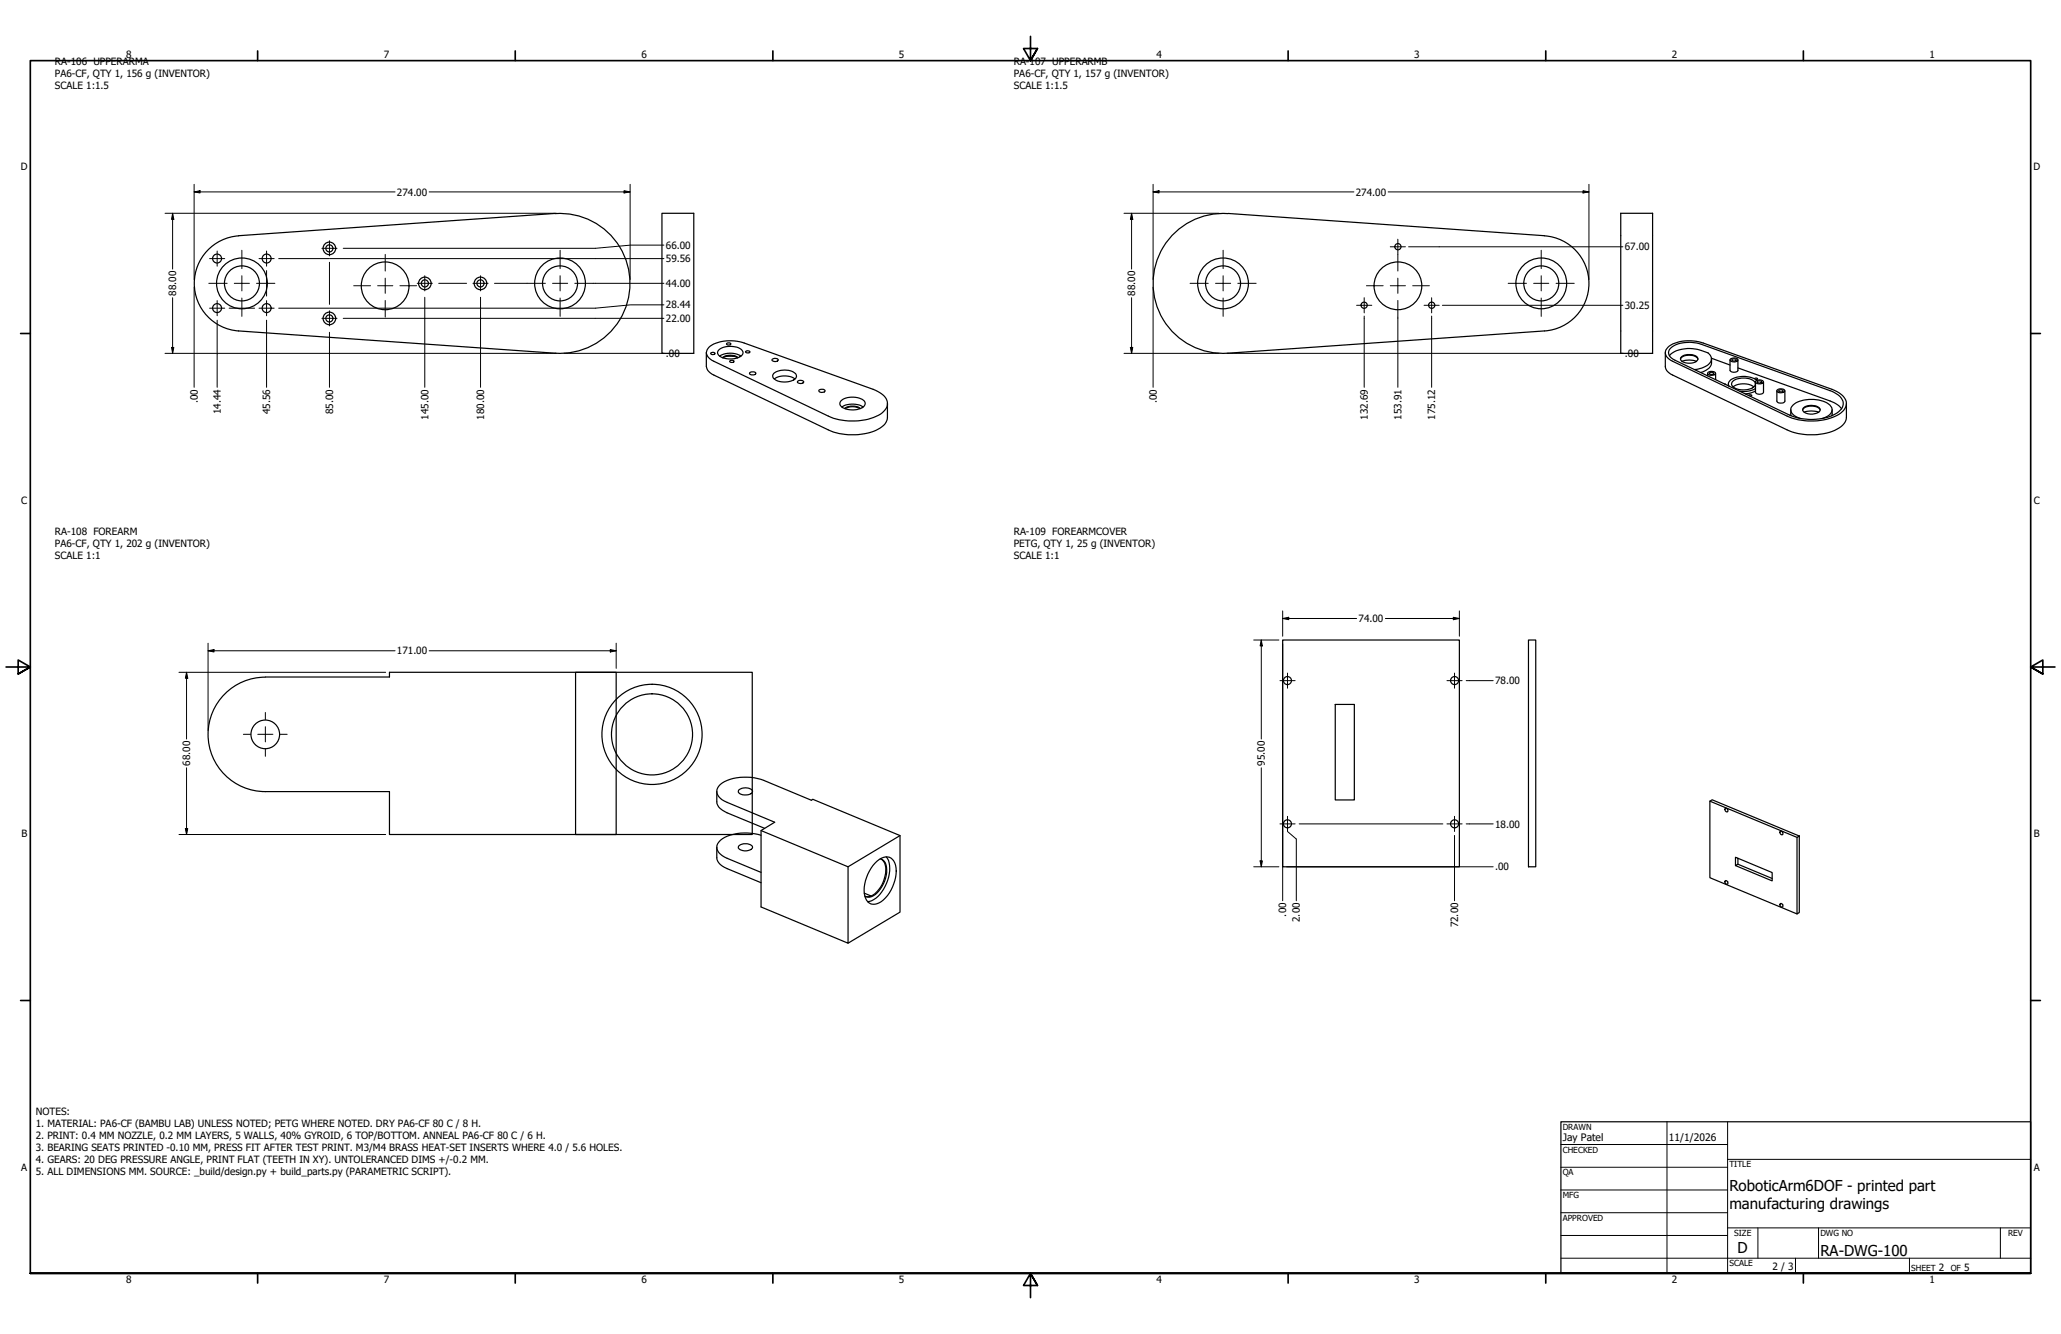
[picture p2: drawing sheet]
<svg xmlns="http://www.w3.org/2000/svg" width="864mm" height="559mm" viewBox="0 0 864 559" stroke-linecap="round" stroke-linejoin="round" font-family="sans-serif">
<!-- layer: Visible (ANSI) -->
<g fill="none" stroke="#000" stroke-width=".51">
<path d="M232.6 89.4l-132.6 9.4a20 20 0 0 0-18.6 19.9 20 20 0 0 0 18.6 19.9l132.6 9.4M232.6 89.5a29.3 29.3 0 0 1 31.4 29.2 29.3 29.3 0 0 1-31.4 29.2M277.4 89.3h13.3v58.7h-13.3zM514.5 89.4l132.7 9.4a20 20 0 0 1 18.6 19.9 20 20 0 0 1-18.6 19.9l-132.7 9.4a29.3 29.3 0 0 1-31.3-29.3 29.3 29.3 0 0 1 31.3-29.2M679.1 89.3h13.4v58.7h-13.4zM296 147.7l.1 6.4 .5 1.1 1.7 1.5 48.8 23.4a25.4 25.4 0 0 0 21.8-.8l2-1.8 .9-2 .1-6.5M297.1 145.5a16 16 0 0 1 14.7-1.8l54 19.4a8.9 8.9 0 0 1 6 5.2 6.1 6.1 0 0 1-4.8 6.1 26.2 26.2 0 0 1-19.9-.1l-48-23a3.8 3.8 0 0 1-2.8-4.7zM297.9 147.8a1.04 1.04 0 0 1 1.7 .4 .98 .98 0 0 1-1 .4 .98 .98 0 0 1-.7-.8zM301.1 146.7a8.2 8.2 0 0 1 9.8 0 1.9 1.9 0 0 1-1.4 3 8.1 8.1 0 0 1-8.6-1.3l-.2-.8zM301.5 149.2a9 9 0 0 1 9 0M302.7 149.8a5.9 5.9 0 0 1 6.6 0M303 149.9a6 6 0 0 1 6.1 0"/>
<path d="M304.4 149.2h3.2M304.5 143.8a1 1 0 0 1 1.7 .4 1.13 1.13 0 0 1-1.8-.2zM305.9 151.1a1 1 0 0 1 1.6 .4 1.13 1.13 0 0 1-1.7-.2zM312.4 147.3a1.09 1.09 0 0 1 1.8 .3 1.27 1.27 0 0 1-1.8-.3zM314.1 156.1a1.86 1.86 0 0 1 2.6 .4 1.71 1.71 0 0 1-2.6-.2zM323.5 150.6a1.78 1.78 0 0 1 2.6 .2 1.66 1.66 0 0 1-2.6-.1zM324.2 156.4a7.6 7.6 0 0 1 9.4 .4 2.16 2.16 0 0 1-2.2 2.8 6.8 6.8 0 0 1-7.6-1.6v-.8zM324.4 158.8a8 8 0 0 1 8.7 0M334.2 159.7a1.86 1.86 0 0 1 2.6 .3 1.66 1.66 0 0 1-2.7 0zM697.8 147.7l.1 6.4 .5 1.1 1.7 1.5 48.8 23.4a24.9 24.9 0 0 0 22.6-1.4l1.6-1.9 .5-1.3 .1-6.5M698.9 145.5a15.9 15.9 0 0 1 14.8-1.8l53.9 19.4a7.8 7.8 0 0 1 6.1 5.9 7.4 7.4 0 0 1-5.9 5.9 26.7 26.7 0 0 1-18.9-.6l-48.1-23a3.8 3.8 0 0 1-2.7-4.7zM699.5 149a12.7 12.7 0 0 1 12.5-2.4l3.7 1.2a3.1 3.1 0 0 1 1.4 3.1 3.1 3.1 0 0 1-2.3 2.5l-1.7 .8-3 .6"/>
<path d="M699.8 146.1a13.4 13.4 0 0 1 13.1-1.9l53.9 19.4a7.5 7.5 0 0 1 5.6 5.1 6.8 6.8 0 0 1-5.6 5.7 24 24 0 0 1-17-.5l-48-23a3.1 3.1 0 0 1-2-4.8zM704.2 150.5a4.9 4.9 0 0 1 6.6-1l.7 1M704.7 151.3a9.6 9.6 0 0 1 6.2 0M704.8 149.3a5.5 5.5 0 0 1 6.5 .6 2.04 2.04 0 0 1-2.4 2.2 4 4 0 0 1-4.7-1.8zM715.5 156.4v1M715.8 156a2.45 2.45 0 0 1 3 .3 1.97 1.97 0 0 1-3.3 .1zM716.4 156.1a1 1 0 0 1 1.7 .4 1.13 1.13 0 0 1-1.8-.2zM717.1 150.1l7.8 2.8M717.2 150.3a4.9 4.9 0 0 1-4.5 5.7M718.9 156.4v2.6M724.9 150.7v4.4a2.06 2.06 0 0 0 3.3 0v-4.4M725.2 150.3a2.07 2.07 0 0 1 3 .6 2.07 2.07 0 0 1-3.3-.2z"/>
<path d="M725.7 150.6a1.04 1.04 0 0 1 1.8 .3 .98 .98 0 0 1-1 .4 .98 .98 0 0 1-.8-.7zM726.4 159.4a7.7 7.7 0 0 1 9 .7 2.25 2.25 0 0 1-2.2 2.8 6.8 6.8 0 0 1-7.6-1.6l.1-1.2zM728.2 154.1l38.6 13.9 3.3 1.6 1.6 1.6M735.1 158.6a.73 .73 0 0 1 1.3 .2l-.6 .3M735.6 160v4.3a2.13 2.13 0 0 0 3.3 0v-4.3M735.8 159.5a2.07 2.07 0 0 1 3.1 .6 2.17 2.17 0 0 1-3.3-.1zM736.2 159.4a9.8 9.8 0 0 0-11.4 .2l-.5 .8 .2 1.3M736.4 159.8a1.04 1.04 0 0 1 1.7 .3 .98 .98 0 0 1-1 .4 .98 .98 0 0 1-.7-.7zM343.2 163.4a1.41 1.41 0 0 1 1.4-.5 1.41 1.41 0 0 1 1 1.1 1.43 1.43 0 0 1-2.4-.6zM352.6 167.7a8.5 8.5 0 0 1 9.5 .3 2.03 2.03 0 0 1-1.4 3.1 8.5 8.5 0 0 1-8.4-1l-.4-1.3zM352.7 170.5a8.8 8.8 0 0 1 9 0M353.9 171.1a5.8 5.8 0 0 1 6.6 0"/>
<path d="M354.1 171.2a6.1 6.1 0 0 1 6.2 0M722.6 160.8l.5 .3M724.2 160.8v.8M726.2 162.1a8 8 0 0 1 8.7 0M732.7 165.7a.64 .64 0 0 1 .7-.4 .64 .64 0 0 1 .5 .6l-.5 .1M735.6 162.8a10.1 10.1 0 0 1-6.6 1.1M735.6 163.8l-1.9 .8-2.4 .4M744.5 163.7v4.3a2.13 2.13 0 0 0 3.4 0v-4.3M744.6 163.4a2.36 2.36 0 0 1 3.2 .2 1.97 1.97 0 0 1-3.3 .1zM745.3 163.6a1.07 1.07 0 0 1 1.8 .2 1.13 1.13 0 0 1-1.8-.2zM750.4 171.6l.1 2.6M754.3 175.3a4.5 4.5 0 0 1-3.9-4.1 7 7 0 0 1 6.5-3.8 11.9 11.9 0 0 1 10.2 2.8 2.86 2.86 0 0 1-1.7 4.4l-1.6 .7"/>
<path d="M755.3 171.8a5 5 0 0 1 7.3-.4l.1 .4M755.6 170.9a5.5 5.5 0 0 1 7 .3 1.99 1.99 0 0 1-2.5 2.2 3.8 3.8 0 0 1-4.8-1.8zM756 172.7a9.4 9.4 0 0 1 6.1 0M767.7 171.6l-.2 2.6M537.5 268.1h74v95h-74zM640.5 268.1h3v95h-3zM111.2 283.6h52v-2h95v68h-95v-18h-52a24 24 0 0 1-24-24 24 24 0 0 1 24-23.9M241.2 281.6h74v68h-74zM559.5 295.1h8v40h-8zM300.4 331.5v4.4a5.5 5.5 0 0 0 4.3 4.6l15.7 6.5M309.8 330.7a4.2 4.2 0 0 1 5.5 .7 3.4 3.4 0 0 1-4.7 1.3 1.13 1.13 0 0 1-1.2-.7 1.13 1.13 0 0 1 .4-1.3zM716.5 335.6l36.5 15.2"/>
<path d="M722.8 338.8a.78 .78 0 0 1 1.1 .2 .78 .78 0 0 1-.3 1.1l-.6-.3zM723.8 339l.2 .2M300.4 354.9v4.4a5.6 5.6 0 0 0 4.3 4.6l14.2 5.9M309.8 354.1a4 4 0 0 1 5.5 .7 3.8 3.8 0 0 1-5.7 .7 .89 .89 0 0 1 .2-1.4zM318.9 349.9a19.9 19.9 0 0 0-17 2.1 3.7 3.7 0 0 0 .7 6.4l2.1 1.1 14.2 5.9M318.9 347.9l36.4 15.2M368.9 359.7l.6 .3a6 6 0 0 1 1.8 6.6 12.5 12.5 0 0 1-6.1 9 3.2 3.2 0 0 1-2.8-.3M369.2 359.9a6.2 6.2 0 0 1 1.6 7.1 11.3 11.3 0 0 1-6.6 8.6l-1.6-.1M371.3 358.9a10.3 10.3 0 0 1 .7 9.8 13 13 0 0 1-7.6 8.9l-.9 .1M377.1 350l-21.8 13.1v32l-36.4-15.2v-32l5.7-3.5-19.9-8.3a5.2 5.2 0 0 1-4.3-5.3 8.5 8.5 0 0 1 6.9-4.7 23.4 23.4 0 0 1 12.7 .8l20 8.3 .6-.4 36.5 15.2v32.1l-21.8 13M728.2 359.5v2.5l-1 .6v-3.5l15.4 6.4v3.5l-15.4-6.4M745.9 348.4a.78 .78 0 0 1 1.1 .2 .78 .78 0 0 1-.3 1.1l-.6-.3z"/>
<path d="M746.9 348.6l.1 .1M753 350.8l.9-.6v32.1l-.9 .5zM753.9 350.2l-36.5-15.2-.9 .6v32.1l36.5 15.1M362.1 374.1l3 1.2M366.6 361.6a5.5 5.5 0 0 1 6.8-2.1 7.8 7.8 0 0 1 1.9 8 14.8 14.8 0 0 1-7.9 11.1 3.9 3.9 0 0 1-5.1-3.4 16.6 16.6 0 0 1 4.3-13.6zM722.8 369.1a.81 .81 0 0 1 1.1 .3 .81 .81 0 0 1-.3 1.1l-.8-.7zM723.8 369.3l.2 .1M728.2 362l14.4 6M745.9 378.7a.81 .81 0 0 1 1 .3 .81 .81 0 0 1-.2 1l-.8-.7zM746.9 378.8l.1 .2"/>
<circle cx="91" cy="108.3" r="1.87"/>
<circle cx="101.4" cy="118.7" r="10.6"/>
<circle cx="101.4" cy="118.7" r="7.3"/>
<circle cx="111.7" cy="108.3" r="1.87"/>
<circle cx="138" cy="104" r="2.64"/>
<circle cx="138" cy="104" r="1.49"/>
<circle cx="161.4" cy="119.7" r="10"/>
<circle cx="178" cy="118.7" r="2.64"/>
<circle cx="178" cy="118.7" r="1.49"/>
<circle cx="201.3" cy="118.7" r="2.64"/>
<circle cx="201.3" cy="118.7" r="1.49"/>
<circle cx="234.7" cy="118.7" r="10.6"/>
<circle cx="234.7" cy="118.7" r="7.3"/>
<circle cx="512.5" cy="118.7" r="7.3"/>
<circle cx="512.5" cy="118.7" r="10.6"/>
<circle cx="585.8" cy="103.3" r="1.3"/>
<circle cx="585.8" cy="119.7" r="10"/>
<circle cx="645.8" cy="118.7" r="7.3"/>
<circle cx="645.8" cy="118.7" r="10.6"/>
<circle cx="91" cy="129.1" r="1.87"/>
<circle cx="111.7" cy="129.1" r="1.87"/>
<circle cx="138" cy="133.4" r="2.64"/>
<circle cx="138" cy="133.4" r="1.49"/>
<circle cx="571.6" cy="127.9" r="1.3"/>
<circle cx="599.9" cy="127.9" r="1.3"/>
<circle cx="539.5" cy="285.1" r="1.68"/>
<circle cx="609.5" cy="285.1" r="1.68"/>
<circle cx="111.2" cy="307.6" r="6"/>
<circle cx="273.2" cy="307.6" r="21"/>
<circle cx="273.2" cy="307.6" r="17"/>
<circle cx="539.5" cy="345.1" r="1.68"/>
<circle cx="609.5" cy="345.1" r="1.68"/>
</g>
<!-- layer: Border (ANSI) -->
<g fill="none" stroke="#000" stroke-width=".7">
<path d="M431.8 15.2v10.2l-2.9-5.1h5.8l-2.9 5.1 2.9-5.1M107.9 21.3v4.1M215.9 21.3v4.1M323.8 21.3v4.1M539.8 21.3v4.1M647.7 21.3v4.1M755.6 21.3v4.1M8.6 139.7h4.1M850.9 139.7h4.1M2.5 279.4h10.2l-5.1-2.9v5.8l5.1-2.9-5.1 2.9M861.1 279.4h-10.2l5.1-2.9v5.8l-5.1-2.9 5.1 2.9M8.6 419.1h4.1"/>
<path d="M850.9 419.1h4.1M12.7 533.4v-508h838.2v508h-838.2h838.2M107.9 533.4v4.1M215.9 533.4v4.1M323.8 533.4v4.1M434.7 538.5l-2.9-5.1 2.9 5.1h-5.8l2.9-5.1v10.2M539.8 533.4v4.1M647.7 533.4v4.1M755.6 533.4v4.1"/>
</g>
<!-- layer: Title (ANSI) -->
<g fill="none" stroke="#000" stroke-width=".42">
<path d="M654 479.4h69.9M698.5 469.9v63.5M723.9 469.9v63.5M654 488.9h69.9M654 498.5h69.9M723.9 485.6h127M654 508h69.9M654 517.5h69.9M723.9 514.3h127M736.6 514.3v12.7M762 514.3v12.7M838.2 514.3v12.7"/>
<path d="M654 527h196.9M752.3 527v6.4M800.1 527v6.4"/>
</g>
<path d="M654 469.9h196.9v63.5h-196.9z" fill="none" stroke="#000" stroke-width=".51"/>
<!-- layer: Dimension (ANSI) -->
<g fill="none" stroke="#000" stroke-width=".42">
<path d="M81.3 77.2v39.9M261.5 79.9l2.5 .5-2.5 .4zM264 77.2v39.9M483.2 77.2v39.9M663.3 79.9l2.5 .5-2.5 .4zM665.8 77.2v39.9M69.2 89.3h163.9M72.3 89.3l.5 2.6h-.9zM72.3 89.3v23.4M81.3 80.4l2.5-.5v.9zM81.3 80.4h84.2M179.8 80.4h84.2"/>
<path d="M471 89.3h39.9M474.2 89.3l.5 2.6h-1.1zM474.2 89.3v23.4M483.2 80.4l2.4-.5v.9zM483.2 80.4h84.1M581.7 80.4h84.1M111.7 113.3v5.3M111.7 118.8v5.2M116.8 108.3h21.1M138 109.9v17.6M138.1 108.3h23.2M161.5 108.3h73.1"/>
<path d="M183.8 118.7h11.7M207.2 118.7h13.7M234.8 108.3h43.4M248.5 118.7h29.7M278.2 102.7h-14l-14.7 1.3h-105.7M590.2 103.4h89.8M72.3 124.7v23.3M81.3 120.3v41.9M91 134.1v28.1M96 129.1h5.2M101.5 129.1h5.2M111.7 134.1v28.1"/>
<path d="M116.8 129.1h21.1M138 139.2v23M138.1 129.1h23.2M143.8 133.3h134.4M161.5 129.1h73.1M178 124.5v37.7M201.4 124.5v37.7M278.2 127.7h-14l-14.7 1.4h-14.7M474.2 124.7v23.3M483.2 120.3v41.9M571.6 132.4v29.8M585.7 132.8v29.4"/>
<path d="M599.9 132.4v29.8M604.4 127.9h41.3M645.9 127.9h34.1M69.2 148h163.9M71.9 145.5h.9l-.5 2.5zM236.3 148h41.9M471 148h39.9M473.6 145.5h1.1l-.5 2.5zM514.1 148h165.9M537.5 259.1l2.5-.5v1zM537.5 259.1h31M537.5 255.9v10.6"/>
<path d="M580.5 259.1h31M609 258.6l2.5 .5-2.5 .5zM611.5 255.9v10.6M87.2 272.6l2.5-.5v1zM87.2 272.6h78.3M87.2 269.4v36.6M179.8 272.6h78.4M255.7 272.1l2.5 .5-2.5 .5zM258.2 269.4v10.6M525.3 268.1h10.6M528.5 268.1l.5 2.5h-1zM528.5 268.1v41.5"/>
<path d="M537.5 269.7v15.3M75 281.6h86.6M78.2 281.6l.5 2.5h-1zM78.2 281.6v28M537.5 285.2v59.8M614.4 285.1h11.3M78.2 321.6v28M528.5 321.6v41.5M75 349.6h86.6M77.7 347.1h1l-.5 2.5zM537.5 345.2v32.1M539.6 348.4l3.6 3.1v25.8"/>
<path d="M544.4 345.1h60.2M609.5 349.9v27.4M614.4 345.1h11.3M525.3 363.1h10.6M528 360.6h1l-.5 2.5zM539.1 363.1h86.6"/>
</g>
<g fill="#000">
<path d="M81.3 80.4l2.5-.5v.9zM483.2 80.4l2.4-.5v.9zM72.3 89.3l.5 2.6h-.9zM261.5 79.9l2.5 .5-2.5 .4zM474.2 89.3l.5 2.6h-1.1zM663.3 79.9l2.5 .5-2.5 .4zM71.9 145.5h.9l-.5 2.5zM473.6 145.5h1.1l-.5 2.5zM537.5 259.1l2.5-.5v1zM609 258.6l2.5 .5-2.5 .5zM87.2 272.6l2.5-.5v1zM255.7 272.1l2.5 .5-2.5 .5z"/>
<path d="M528.5 268.1l.5 2.5h-1zM78.2 281.6l.5 2.5h-1zM77.7 347.1h1l-.5 2.5zM528 360.6h1l-.5 2.5z"/>
</g>
<!-- layer: Center Mark (ANSI) -->
<g fill="none" stroke="#000" stroke-width=".42">
<path d="M87.5 118.7h7.7M87.8 108.3h6.4M91 105.2v6.3M98.2 118.7h6.3M101.3 104.8v7.7M101.3 115.5v6.4M107.5 118.7h7.7M108.5 108.3h6.4M111.7 105.2v6.3M134.9 104h6.3M138 100.8v6.4M148.2 119.7h7.1"/>
<path d="M158.2 119.7h6.4M161.4 106.6v6.9M161.4 116.5v6.4M167.6 119.7h7M174.8 118.7h6.4M178 115.5v6.4M198.2 118.7h6.3M201.4 115.5v6.4M220.9 118.7h7.6M231.5 118.7h6.4M234.7 104.8v7.7M234.7 115.5v6.4"/>
<path d="M240.9 118.7h7.6M498.7 118.7h7.6M509.3 118.7h6.4M512.5 104.8v7.7M512.5 115.5v6.4M518.7 118.7h7.7M572.6 119.7h7M582.5 103.4h6.4M582.5 119.7h6.4M585.7 100.2v13.3M585.7 116.5v6.4M591.9 119.7h7"/>
<path d="M632 118.7h7.6M642.6 118.7h6.4M645.8 104.8v7.7M645.8 115.5v6.4M652 118.7h7.6M87.8 129.1h6.4M91 125.9v6.4M101.3 124.8v7.7M108.5 129.1h6.4M111.7 125.9v6.4M134.9 133.3h6.3M138 130.2v6.3"/>
<path d="M161.4 125.9v6.9M234.7 124.8v7.7M512.5 124.8v7.7M568.5 127.9h6.3M571.6 124.7v6.4M585.7 125.9v6.9M596.7 127.9h6.4M599.9 124.7v6.4M645.8 124.8v7.7M111.2 298.4v3M536.3 285.1h6.4M539.5 281.9v6.4"/>
<path d="M606.3 285.1h6.3M609.5 281.9v6.4M102 307.6h3M108 307.6h6.4M111.2 304.4v6.4M111.2 313.8v3M117.3 307.6h3M536.3 345.1h6.4M539.5 341.9v6.4M606.3 345.1h6.3M609.5 341.9v6.4"/>
</g>
<g font-size="6.3">
<text x="724.7" y="499">RoboticArm6DOF - printed part</text>
<text x="724.7" y="506.6">manufacturing drawings</text>
<text x="728.1" y="524.9">D</text>
<text x="762.8" y="526.2">RA-DWG-100</text>
</g>
<g font-size="4.3">
<text x="654.8" y="477.8">Jay Patel</text>
<text x="699.3" y="478">11/1/2026</text>
</g>
<g font-size="4.2">
<text x="23" y="27.1">RA-106 UPPERARMA</text>
<text x="52.8" y="24.4">8</text>
<text x="160.8" y="24.4">7</text>
<text x="268.7" y="24.4">6</text>
<text x="376.7" y="24.4">5</text>
<text x="424.8" y="27.1">RA-107 UPPERARMB</text>
<text x="484.6" y="24.4">4</text>
<text x="592.6" y="24.4">3</text>
<text x="700.5" y="24.4">2</text>
<text x="808.5" y="24.4">1</text>
<text x="23" y="32.1">PA6-CF, QTY 1, 156 g (INVENTOR)</text>
<text x="424.8" y="32.1">PA6-CF, QTY 1, 157 g (INVENTOR)</text>
<text x="23" y="37.1">SCALE 1:1.5</text>
<text x="424.8" y="37.1">SCALE 1:1.5</text>
<text x="8.8" y="71.4">D</text>
<text x="852" y="71.4">D</text>
<text x="166.3" y="81.9">274.00</text>
<text x="568.1" y="81.9">274.00</text>
<text x="279" y="104.2">66.00</text>
<text x="680.8" y="104.9">67.00</text>
<text x="279" y="109.9">59.56</text>
<text x="73.9" y="123.9" transform="rotate(-90 73.9 123.9)">88.00</text>
<text x="279" y="120.2">44.00</text>
<text x="475.7" y="123.9" transform="rotate(-90 475.7 123.9)">88.00</text>
<text x="279" y="129.2">28.44</text>
<text x="680.8" y="129.4">30.25</text>
<text x="279" y="134.9">22.00</text>
<text x="279" y="149.5">.00</text>
<text x="680.8" y="149.5">.00</text>
<text x="82.9" y="168.8" transform="rotate(-90 82.9 168.8)">.00</text>
<text x="92.5" y="173.4" transform="rotate(-90 92.5 173.4)">14.44</text>
<text x="113.2" y="173.4" transform="rotate(-90 113.2 173.4)">45.56</text>
<text x="139.6" y="173.4" transform="rotate(-90 139.6 173.4)">85.00</text>
<text x="484.7" y="168.8" transform="rotate(-90 484.7 168.8)">.00</text>
<text x="179.5" y="175.8" transform="rotate(-90 179.5 175.8)">145.00</text>
<text x="202.9" y="175.8" transform="rotate(-90 202.9 175.8)">180.00</text>
<text x="573.2" y="175.8" transform="rotate(-90 573.2 175.8)">132.69</text>
<text x="587.2" y="175.8" transform="rotate(-90 587.2 175.8)">153.91</text>
<text x="601.4" y="175.8" transform="rotate(-90 601.4 175.8)">175.12</text>
<text x="8.9" y="211.1">C</text>
<text x="852.2" y="211.1">C</text>
<text x="23" y="224">RA-108 FOREARM</text>
<text x="424.8" y="224">RA-109 FOREARMCOVER</text>
<text x="23" y="229">PA6-CF, QTY 1, 202 g (INVENTOR)</text>
<text x="424.8" y="229">PETG, QTY 1, 25 g (INVENTOR)</text>
<text x="23" y="234.1">SCALE 1:1</text>
<text x="424.8" y="234.1">SCALE 1:1</text>
<text x="569.3" y="260.6">74.00</text>
<text x="166.3" y="274.1">171.00</text>
<text x="626.5" y="286.6">78.00</text>
<text x="79.7" y="320.8" transform="rotate(-90 79.7 320.8)">68.00</text>
<text x="530" y="320.8" transform="rotate(-90 530 320.8)">95.00</text>
<text x="626.5" y="346.6">18.00</text>
<text x="9" y="350.8">B</text>
<text x="852.2" y="350.8">B</text>
<text x="626.5" y="364.6">.00</text>
<text x="539" y="383.9" transform="rotate(-90 539 383.9)">.00</text>
<text x="544.7" y="386.2" transform="rotate(-90 544.7 386.2)">2.00</text>
<text x="611" y="388.5" transform="rotate(-90 611 388.5)">72.00</text>
<text x="15" y="466.9">NOTES:</text>
<text x="15" y="471.9">1. MATERIAL: PA6-CF (BAMBU LAB) UNLESS NOTED; PETG WHERE NOTED. DRY PA6-CF 80 C / 8 H.</text>
<text x="15" y="476.9">2. PRINT: 0.4 MM NOZZLE, 0.2 MM LAYERS, 5 WALLS, 40% GYROID, 6 TOP/BOTTOM. ANNEAL PA6-CF 80 C / 6 H.</text>
<text x="15" y="482">3. BEARING SEATS PRINTED -0.10 MM, PRESS FIT AFTER TEST PRINT. M3/M4 BRASS HEAT-SET INSERTS WHERE 4.0 / 5.6 HOLES.</text>
<text x="8.9" y="490.5">A</text>
<text x="15" y="487">4. GEARS: 20 DEG PRESSURE ANGLE, PRINT FLAT (TEETH IN XY). UNTOLERANCED DIMS +/-0.2 MM.</text>
<text x="15" y="492">5. ALL DIMENSIONS MM. SOURCE: _build/design.py + build_parts.py (PARAMETRIC SCRIPT).</text>
<text x="852.2" y="490.5">A</text>
<text x="742.8" y="532">2 / 3</text>
<text x="812.4" y="532.6">2</text>
<text x="823" y="532.6">5</text>
<text x="52.8" y="537.5">8</text>
<text x="160.8" y="537.5">7</text>
<text x="268.7" y="537.5">6</text>
<text x="376.7" y="537.5">5</text>
<text x="484.6" y="537.5">4</text>
<text x="592.6" y="537.5">3</text>
<text x="700.5" y="537.5">2</text>
<text x="808.5" y="537.5">1</text>
</g>
<g font-size="3.5">
<text x="654.8" y="473.2">DRAWN</text>
<text x="654.8" y="482.8">CHECKED</text>
<text x="724.7" y="488.9">TITLE</text>
<text x="654.8" y="492.3">QA</text>
<text x="654.8" y="501.8">MFG</text>
<text x="654.8" y="511.4">APPROVED</text>
<text x="726.7" y="517.7">SIZE</text>
<text x="762.8" y="517.7">DWG NO</text>
<text x="841.4" y="517.7">REV</text>
<text x="724.7" y="530.4">SCALE</text>
<text x="800.9" y="532.6">SHEET</text>
<text x="817.4" y="532.6">OF</text>
</g>
</svg>
